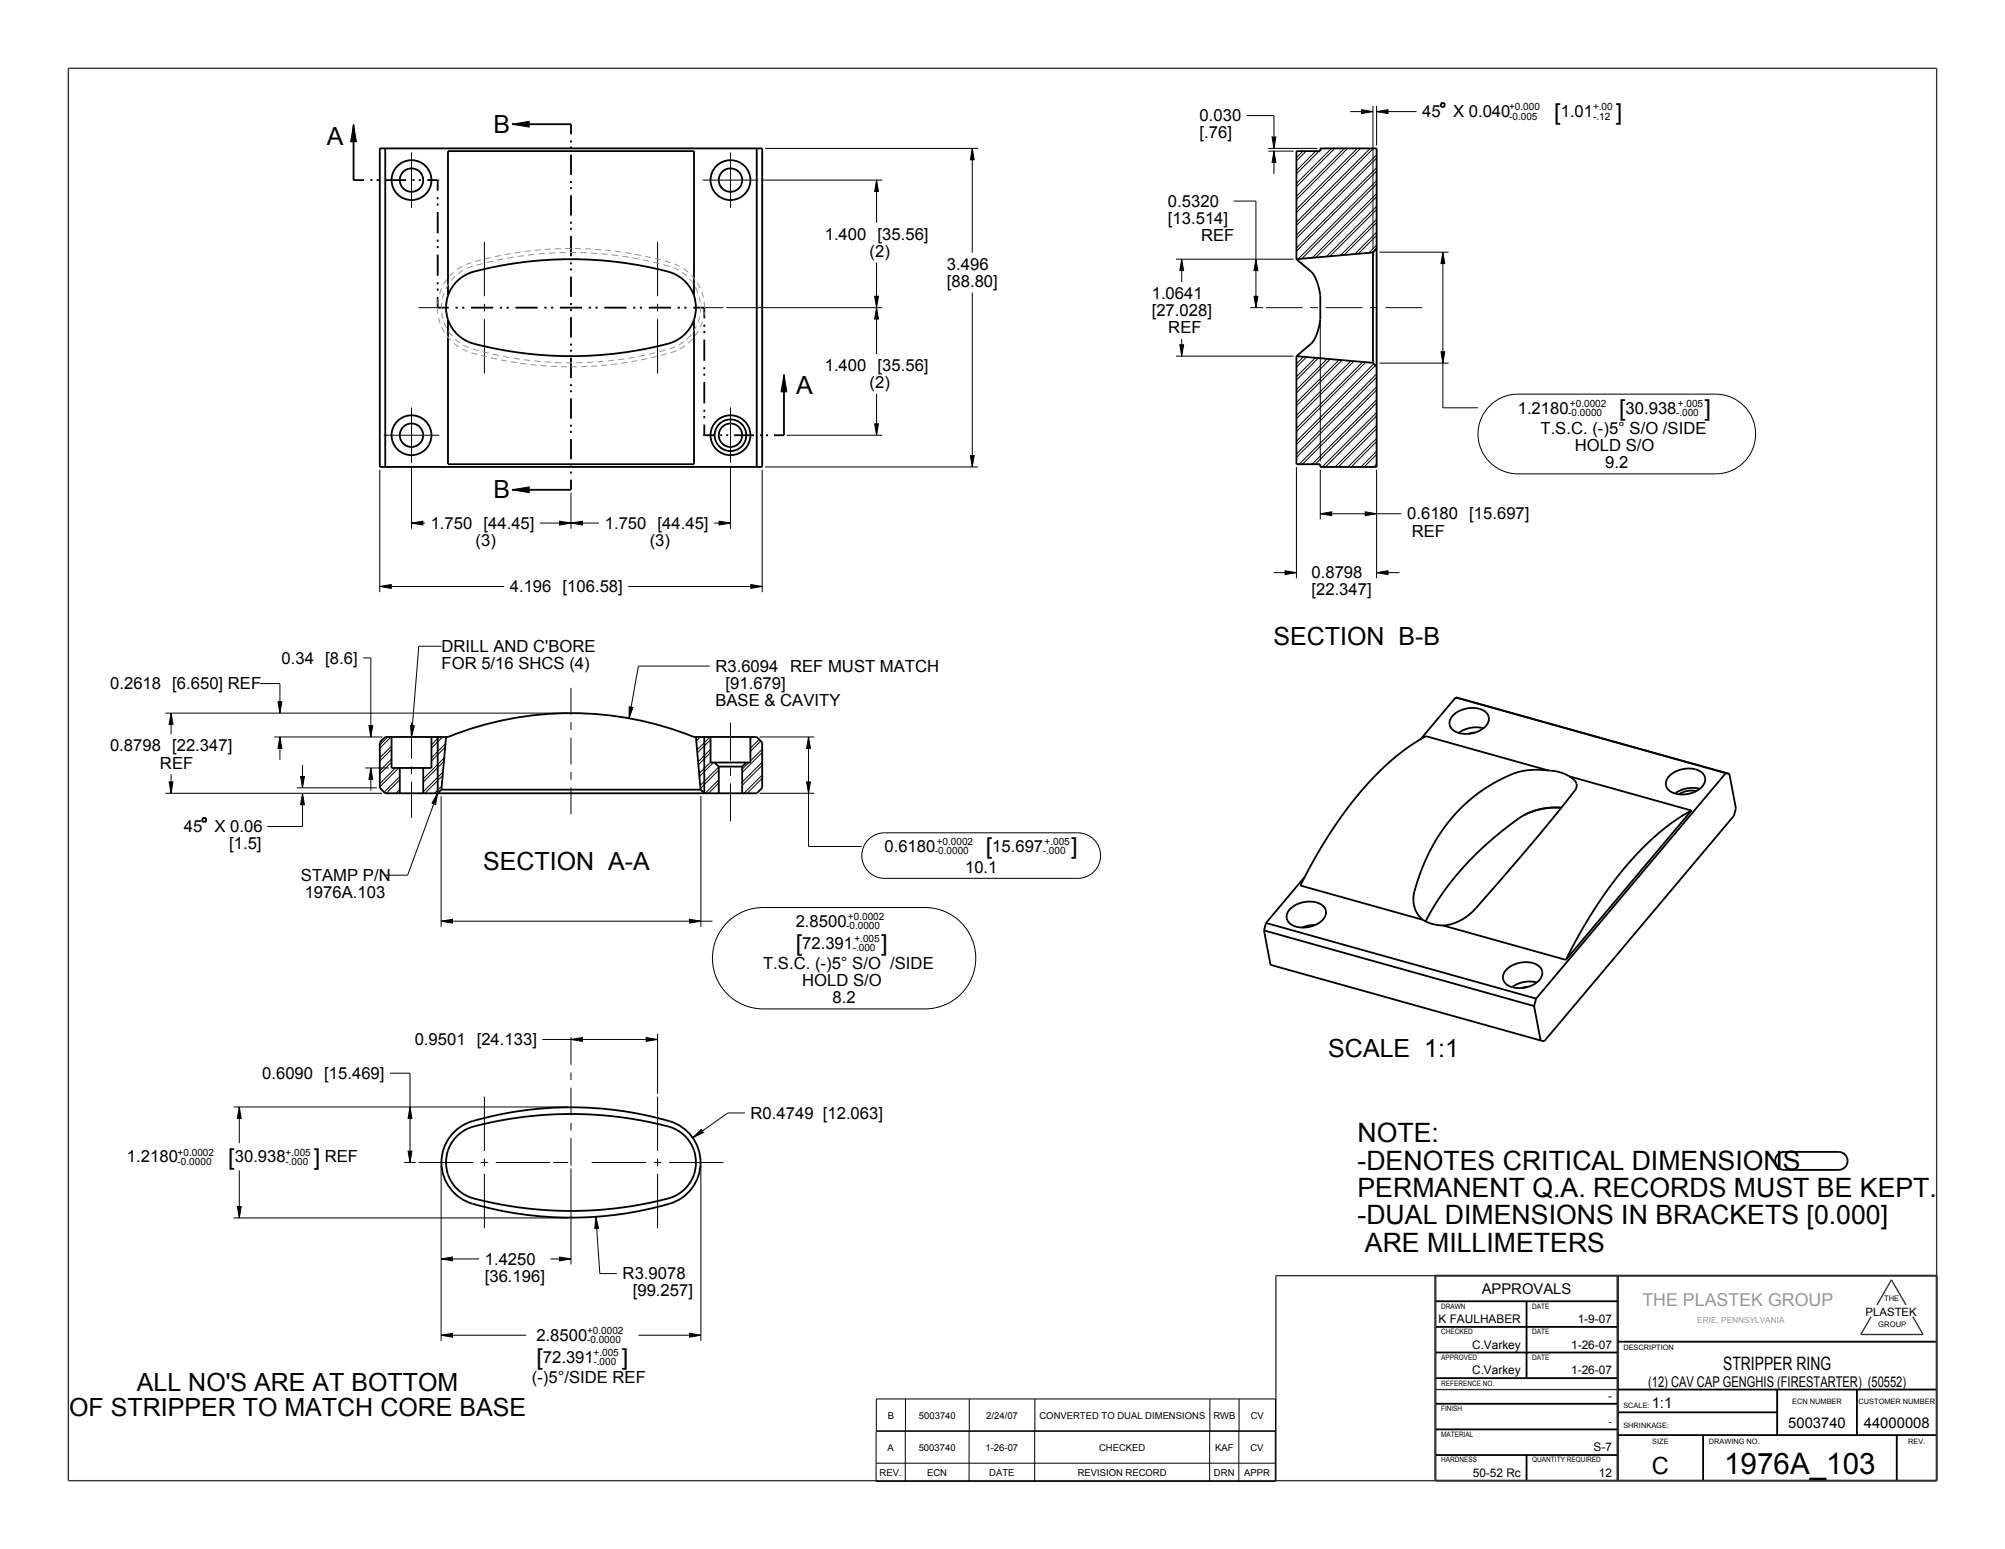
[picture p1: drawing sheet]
<svg xmlns="http://www.w3.org/2000/svg" width="559mm" height="432mm" viewBox="0 0 559 432" stroke-linecap="round" stroke-linejoin="round" font-family="sans-serif">
<g fill="#000">
<path d="M98.5 34.8l.8 4.7h-1.6zM142.7 34.6l4.8-.8v1.6zM379.5 30.6l3.2 .5-3.2 .5zM383.7 31.1l3.1-.5v1zM244.3 50.2l.5 3.2h-1zM271 41.4l.5 3.1h-1.1zM354.5 38.2h1.1l-.5 3.2zM355.1 42.1l.5 3.2h-1.1zM329.4 72.3l.5 3.1h-1.1zM350 72.3l.6 3.1h-1.1zM402.1 70.3l.6 3.2h-1.1zM244.3 85.8l.5 3.1h-1z"/>
<path d="M243.8 82.6h1l-.5 3.2zM328.8 96.1h1.1l-.5 3.2zM349.5 82.6h1.1l-.6 3.2zM218.5 104.5l.8 4.7h-1.6zM401.6 98.1h1.1l-.6 3.1zM142.7 136.5l4.8-.8v1.6zM243.8 118.2h1l-.5 3.1zM270.4 127h1.1l-.5 3.2zM114.7 145.8l3.2-.5v1zM156 145.3l3.1 .5-3.1 .5zM159.1 145.8l3.2-.5v1zM200.4 145.3l3.2 .5-3.2 .5z"/>
<path d="M358.1 159.1l3.2 .5-3.2 .6zM368 143.2l3.1-.5v1zM380.5 142.7l3.2 .5-3.2 .5zM383.7 159.6l3.1-.5v1.1zM105.8 163.5l3.2-.5v1zM209.3 163l3.1 .5-3.1 .5zM47.7 198.8l.5 3.2h-1.1zM77.5 195.6h1l-.5 3.2zM78 205.4l.5 3.2h-1zM83.8 216.4h1l-.5 3.2zM102.8 202.3h1.1l-.5 3.1zM103.4 214.1l.5 3.2h-1.1z"/>
<path d="M114.4 202.2l1.1 .1-.8 3.1zM175.4 197l1 .2-1.1 3zM225.3 205.4l.6 3.2h-1.1zM47.1 218h1.1l-.5 3.1zM84.3 221.1l.5 3.2h-1zM122 221.1l-.6 3.1-1-.3zM224.8 218h1.1l-.6 3.1zM122.9 256.8l3.2-.5v1zM192.2 256.3l3.1 .5-3.1 .5zM159.1 289.8l3.2-.6v1.1zM180.1 289.2l3.2 .6-3.2 .5zM66.7 308.6l.5 3.2h-1z"/>
<path d="M114.3 308.6l.5 3.2h-1.1zM193.1 317.1l2.3-2.3 .6 .9zM66.2 336.3h1l-.5 3.2zM113.7 320.9h1.1l-.5 3.1zM166.1 339.3l.7 3.1-1 .1zM122.9 350.9l3.2-.5v1.1zM156 350.4l3.1 .5-3.1 .6zM122.9 372.2l3.2-.5v1zM192.2 371.7l3.1 .5-3.1 .5z"/>
</g>
<g fill="none" stroke="#000" stroke-width=".28">
<path d="M98.5 34.8l.8 4.7h-1.6zM142.7 34.6l4.8-.8v1.6zM347.5 32.2h7.6v9.2M354.5 38.2h1.1l-.5 3.2zM376.3 31.1h6.4M379.5 30.6l3.2 .5-3.2 .5zM382.7 29.5v40.1M383.7 31.1l3.1-.5v1zM383.7 29.5v11.1M383.7 31.1h11.1M114.7 42.5v15.4M122 50.2h.4"/>
<path d="M195.8 50.2h15.5M203.6 42.5v15.4M212.1 50.2h33.8M213.2 41.4h59.4M244.3 50.2l.5 3.2h-1zM244.3 50.2v11.9M271 41.4l.5 3.1h-1.1zM271 41.4v29.1M343.8 56.1h6.2v29.7M353.5 41.4h13.7M353.5 42.1h7M355.1 42.1l.5 3.2h-1.1z"/>
<path d="M355.1 42.1v6.4M363.2 42.1l-1.9 1.9M364 42.1l-2.7 2.8M366.7 42.1l-5.4 5.5M367.6 42.1l-6.3 6.4M368.4 41.4l-.4 .4M371.1 41.4l-9.8 9.7M372 41.4l-10.7 10.6M374.7 41.4l-13.4 13.3M375.6 41.4l-14.3 14.2M378.3 41.4l-17 16.9M379.2 41.4l-17.9 17.8"/>
<path d="M381.9 41.4l-20.6 20.5M382.8 41.4l-21.5 21.4M383.7 43.2l-22.4 22.3M383.7 44.1l-22.4 22.3M383.7 46.8l-22.4 22.3M383.7 47.7l-22.4 22.3M383.7 50.4l-21.9 21.8M383.7 51.2l-20.9 20.9M383.7 53.9l-18 18M383.7 54.8l-17 17M383.7 57.5l-14 14M383.7 58.4l-13 13"/>
<path d="M135 67.4v15.2M183.3 67.4v15.2M244.3 73.2v25.5M327.8 72.3h32.7M329.4 72.3l.5 3.1h-1.1zM329.4 72.3v6.3M350 72.3l.6 3.1h-1.1zM383.7 61.1l-10.1 10.1M383.7 62l-9.1 9.1M383.7 64.7l-6.1 6.1M383.7 65.6l-5.2 5.1M383.7 68.3l-2.2 2.2"/>
<path d="M383.7 69.2l-1.2 1.2M384.5 70.3h19.2M402.1 70.3l.6 3.2h-1.1zM402.1 70.3v43.4h9.8M116.7 85.8h5.3M135 84.7v2.1M135 89v15.1M183.3 84.7v2.1M183.3 89v15.1M196.3 85.8h5.3M202.4 85.8h43.5M243.8 82.6h1l-.5 3.2z"/>
<path d="M244.3 85.8l.5 3.1h-1zM271 81.6v48.6M327.8 99.3h32.7M328.8 96.1h1.1l-.5 3.2zM329.4 94.5v4.8M348.4 85.8h3.6M349.5 82.6h1.1l-.6 3.2zM352.8 85.8h10.3M363.3 99.5l-2 1.9M364.1 99.5l-2.8 2.8M365.2 85.8h2.1M366.6 99.7l-5.3 5.3"/>
<path d="M367.4 99.8l-6.1 6.1M368 89.9v38.7M369.5 85.8h10.2M381.9 85.8h2.1M386.1 85.8h10.3M401.6 98.1h1.1l-.6 3.1zM114.7 113.6v15.5M203.6 113.6v15.5M218.5 104.5l.8 4.7h-1.6zM243.8 118.2h1l-.5 3.1zM244.3 109.8v11.5M369.9 100l-8.6 8.6"/>
<path d="M370.7 100.1l-9.4 9.4M373.2 100.3l-11.9 11.9M374 100.4l-12.7 12.7M376.5 100.6l-15.2 15.2M377.3 100.7l-16 16M379.8 100.9l-18.5 18.5M380.6 101l-19.3 19.3M382.9 101.4l-21.6 21.6M383.3 101.9l-22 22M383.7 104.2l-22.4 22.4M383.7 105.1l-22.4 22.4M383.7 107.8l-21.6 21.6"/>
<path d="M383.7 108.7l-20.7 20.7M383.7 111.4l-18 18M383.7 112.3l-17.1 17.1M383.7 115l-15.2 15.2M383.7 115.9l-14.3 14.3M383.7 118.6l-11.6 11.6M383.7 119.5l-10.7 10.7M384.5 101.2h19.2M415.2 113.1a11.1 11.1 0 0 1 7.8-3.2h55.2a11.1 11.1 0 0 1 11.1 11.1 11.1 11.1 0 0 1-11.1 11.1h-55.2a11.1 11.1 0 0 1-10.2-6.9 11.1 11.1 0 0 1 2.4-12.1zM105.8 131v34.1M106.9 121.3h15.5M114.7 129.9v17.5"/>
<path d="M142.7 136.5l4.8-.8v1.6zM159.1 137.3v10.1M195.8 121.3h.5M203.6 129.9v17.5M212.4 131v34.1M213.2 130.2h59.4M219.3 121.3h26.6M270.4 127h1.1l-.5 3.2zM361.3 130.2v31M368 131v13.8M383.7 122.2l-8 8M383.7 123.1l-7.1 7.1"/>
<path d="M383.7 125.8l-4.4 4.4M383.7 126.7l-3.5 3.5M383.7 129.4l-.8 .8M383.7 131v30.2M114.7 145.8l3.2-.5v1zM114.7 145.8h3.7M150.5 145.8h16.5M156 145.3l3.1 .5-3.1 .5zM159.1 145.8l3.2-.5v1zM199 145.8h4.6M200.4 145.3l3.2 .5-3.2 .5zM355 159.6h6.3"/>
<path d="M358.1 159.1l3.2 .5-3.2 .6zM368 143.2l3.1-.5v1zM368 143.2h22.6M380.5 142.7l3.2 .5-3.2 .5zM383.7 159.6l3.1-.5v1.1zM383.7 159.6h6.3M105.8 163.5l3.2-.5v1zM105.8 163.5h34.7M175.1 163.5h37.3M209.3 163l3.1 .5-3.1 .5zM46.1 198.8h112.2M47.7 198.8l.5 3.2h-1.1z"/>
<path d="M47.7 198.8v5.9M72.5 190.6h5.5v8.2M77.5 195.6h1l-.5 3.2zM101.2 183.4h2.2v22M123.1 180.1h-6.4l-2 25.3M159.1 191.7v7.5M175.4 197l1 .2-1.1 3zM197.8 185.7h-19.9l-2.6 14.5M47.1 218h1.1l-.5 3.1zM47.7 215.8v5.3M76.4 205.4h30.2M78 205.4l.5 3.2h-1z"/>
<path d="M78 205.4v6.4M82.7 219.6h22.4M83.8 216.4h1l-.5 3.2zM84.3 213.3v6.3M101.8 214.1h6.5M102.8 202.3h1.1l-.5 3.1zM103.4 214.1l.5 3.2h-1.1zM103.4 214.1v6.3M108.1 205.4l-2.3 2.3M109 205.4l-3.2 3.2M109.1 208l-3.3 3.3M109.1 208.9l-3.3 3.3"/>
<path d="M109.1 211.6l-3.3 3.3M109.1 212.5l-3.3 3.3M110.2 214.1l-4.4 4.3M111.1 214.1l-5.3 5.2M111.4 216.5l-4.3 4.3M111.4 217.4l-3.8 3.7M114.4 202.2l1.1 .1-.8 3.1zM114.7 201.5v10M114.7 213.7v2.1M114.7 217.9v10.1M118.3 214.1l-.3 .3M122.4 205.4l-2.2 2.2"/>
<path d="M123.1 219.1l-2 2M123.3 205.4l-3.1 3.1M123.4 216.2l-5 4.9M123.5 215.2l-5.5 5.5M123.7 212.3l-5.7 5.7M123.8 211.3l-5.8 5.8M124.1 208.3l-3.9 3.8M124.1 207.3l-3.9 3.9M159.1 201.4v2.1M159.1 205.6v7.5M159.1 215.2v2.2M159.1 219.5v7.5"/>
<path d="M194.3 205.4l-.3 .3M195.2 205.4l-1.1 1.2M197.9 205.4l-3.6 3.6M198 206.2l-3.7 3.7M198 208.9l-3.4 3.5M198 209.8l-3.4 3.4M198 212.5l-3.1 3.2M198.9 212.6l-4 3.9M200.3 213.8l-5.2 5.2M200.3 214.7l-5.1 5.1M200.3 217.4l-3.7 3.7M200.3 218.3l-2.8 2.8"/>
<path d="M203.6 201.5v10.5M203.6 214.1v2.2M203.6 218.4v10.5M208.7 212.6l-1.8 1.8M209.6 205.4l-.5 .5M211.6 206.1l-2.5 2.4M211.7 205.4h15.2M212 206.6l-2.9 2.8M212.4 208.9l-3.3 3.2M212.4 209.8l-5.5 5.5M212.4 212.4l-5.5 5.6M212.4 213.3l-5.5 5.6"/>
<path d="M212.4 216l-5.1 5.1M212.4 216.9l-4.2 4.2M224.8 218h1.1l-.6 3.1zM225.3 205.4l.6 3.2h-1.1zM225.3 205.4v30.6h14.9M46.1 221.1h60.5M84.3 221.1l.5 3.2h-1zM84.3 221.1v9.3h-9.8M111.4 220.1l-1.1 1M111.4 221l-.2 .1M122 221.1l-.6 3.1-1-.3zM122 221.1l-8.4 22.9h-6.3"/>
<path d="M122.9 221.9v36.5M123 220.1h.1M195.3 221.9v36.5M200.3 221l-.2 .1M211.7 221.1h15.2M242 234a6.3 6.3 0 0 1 4.5-1.8h53.9a6.3 6.3 0 0 1 6.3 6.3 6.3 6.3 0 0 1-6.3 6.4h-53.9a6.3 6.3 0 0 1-5.8-4 6.3 6.3 0 0 1 1.3-6.9zM122.9 256.8l3.2-.5v1zM122.9 256.8h75.7M192.2 256.3l3.1 .5-3.1 .5zM202.2 257.6a14.1 14.1 0 0 1 10.5-4.6h45.1a14.1 14.1 0 0 1 14.1 14.1 14.1 14.1 0 0 1-14.1 14.1h-45.1a14.1 14.1 0 0 1-12.9-8.3 14.1 14.1 0 0 1 2.4-15.3zM108.7 299.2h5.6v24.8M151.2 289.8h32.1"/>
<path d="M159.1 289.8l3.2-.6v1.1zM159.1 288.2v.1M159.1 289.1v7.7M159.1 299v2.1M180.1 289.2l3.2 .6-3.2 .5zM183.3 288.2v16.7M65.1 308.6h93.2M66.7 308.6l.5 3.2h-1zM66.7 308.6v10M114.3 308.6l.5 3.2h-1.1zM135 305.7v15.2M159.1 303.2v7.7"/>
<path d="M159.1 313v2.1M159.1 317.3v7.7M183.3 305.7v15.2M193.1 317.1l2.3-2.3 .6 .9zM207.6 310.3h-4.7l-9.8 6.8M65.1 339.5h93.2M66.2 336.3h1l-.5 3.2zM66.7 326.3v13.2M112.7 324h3.2M113.7 320.9h1.1l-.5 3.1zM116.7 324h15.1M122.9 324.8v49"/>
<path d="M133.9 324h2.2M135 323v2.1M135 327.2v15.2M138.2 324h15.2M154.2 324h4.1M159.1 325.8v26.7M164.9 324h15.2M166.1 339.3l.7 3.1-1 .1zM166.1 339.3l1.1 15.7h4.7M182.2 324h2.1M183.3 323v2.1M183.3 327.2v15.2"/>
<path d="M186.5 324h15.1M195.3 324.8v49M122.9 350.9l3.2-.5v1.1zM122.9 350.9h10.6M153.4 350.9h5.7M156 350.4l3.1 .5-3.1 .6zM122.9 372.2l3.2-.5v1zM122.9 372.2h23.7M177.9 372.2h17.4M192.2 371.7l3.1 .5-3.1 .5zM244.2 399h111.2v14h-111.2zM244.2 390h111.3v8.9h-111.3z"/>
<path d="M252.3 399v14M252.4 390v8.9M270.1 399v14M270.1 390v8.9M288.4 399v14M288.4 390v8.9M337.1 399v14M337.2 390v8.9M345.3 399v14M345.3 390v8.9M244.2 407.9h111.2"/>
</g>
<g fill="none" stroke="#000" stroke-width=".51">
<path d="M98.5 34.8v15.4h3M142.7 34.6h16.4v2.9M159.1 39.2v.5M401.8 28.7h.5l.3 .3v.5l-.3 .3h-.5l-.2-.3v-.5zM103.2 50.2h.6M105 50.2h.6M105.8 41.4h106.6v88.8h-106.6zM107.3 50.2h5.9M107.4 41.4v88.8M115 50.2h.5M116.7 50.2h.6M119.1 50.2h2.9v3"/>
<path d="M122 54.9v.6M122 56.7v.6M122 59.1v5.9M159.1 40.9v.5M159.1 43.1v5.7M159.1 50.5v.5M159.1 52.2v.5M159.1 54.4v5.7M210.9 41.4v88.8M122 66.8v.6M122 68.6v.6M122 70.9v6"/>
<path d="M122 78.7v.5M159.1 61.8v.6M159.1 63.5v.6M159.1 65.8v5.6M159.1 73.1v.6M159.1 74.8v.6M159.1 77.1v5.6M361.3 72.3v-30.2h6.7v-.7h15.7v88.8h-15.7v-.8h-6.7v-30.2M382.7 70.4l-21.4 1.9 1.1 .8a16 16 0 0 1 4.1 4.2l.9 2.4 .6 2.7v6.7a10.4 10.4 0 0 1-4.9 8.7l-1.7 1.4M382.7 70.4v30.7M383.7 69.3l-1 1.1M122 80.4v.6"/>
<path d="M122 82.8v3h3.1M124.9 89.1a10.4 10.4 0 0 0 7.2 6.7 105 105 0 0 0 55.8-.6 10.4 10.4 0 0 0 5.5-6.1M124.9 82.4a10.4 10.4 0 0 1 7.2-6.7 105 105 0 0 1 55.8 .6 10.4 10.4 0 0 1 5.5 6.1M124.9 82.4a10.7 10.7 0 0 0 0 6.7M124.9 89.1v40.3h68.5v-40.3M124.9 82.4v-40.3h68.5v40.3M126.9 85.8h.7M128.8 85.8h.6M131.3 85.8h6.2M139.3 85.8h.6M141.2 85.8h.6M143.7 85.8h6.1"/>
<path d="M151.7 85.8h.6M153.6 85.8h.6M156 85.8h6.2M159.1 84.4v.6M159.1 86.1v.6M159.1 88.4v5.7M159.1 95.8v.5M159.1 97.5v.5M159.1 99.7v5.7M164.1 85.8h.6M165.9 85.8h.7M168.4 85.8h6.2"/>
<path d="M176.5 85.8h.6M178.3 85.8h.7M180.8 85.8h6.2M188.9 85.8h.6M190.7 85.8h.6M193.2 85.8h3.1v2.9M193.4 82.4a10.7 10.7 0 0 1 0 6.7M196.3 90.5v.6M196.3 92.3v.6M196.3 94.7v5.9M361.3 99.3l21.4 1.8M159.1 107.1v.6"/>
<path d="M159.1 108.8v.6M159.1 111.1v5.6M159.1 118.4v.6M196.3 118.4v2.9h2.8M196.3 102.4v.6M196.3 104.1v.6M196.3 106.5v5.9M196.3 114.2v.6M196.3 116v.6M218.5 104.5v16.8h-2.8M382.7 101.1l1 1.2M159.1 133.7v2.8h-16.4"/>
<path d="M159.1 120.1v.6M159.1 122.4v5.6M159.1 129.7v.6M159.1 131.4v.6M200.7 121.3h.6M202.4 121.3h.5M204.6 121.3h5.6M211.8 121.3h.6M213.5 121.3h.6M405.1 199.3a7.4 7.4 0 0 1 9.1-.7 2.83 2.83 0 0 1-.9 4.5 7 7 0 0 1-8.8-.1 2.69 2.69 0 0 1 .6-3.7zM405.7 194.4l-9.8 11.7M405.7 194.4l76.3 21.3"/>
<path d="M405.7 194.4l75.3 21.1M105.8 207l1.6-1.6h17.5a91.7 91.7 0 0 1 68.5 0h17.5l1.5 1.6v12.6l-1.5 1.5h-103.5l-1.6-1.5zM109.1 205.4v8.7h11.1v-8.7M111.4 214.1v7M118 214.1v7M122 205.4v15.7M124.3 205.4l-1.3 14.7M194 205.4l1.2 14.7M196.3 205.4v15.7M198 205.4v7.2h11.1v-7.2M199.2 212.6l1.1 1.1M200.3 213.7h6.6"/>
<path d="M200.3 213.7v7.4M206.9 213.7v7.4M208 212.6l-1.1 1.1M411 204.2l-1.7 .4M413.4 203a8.2 8.2 0 0 0-6.9 1.3M431.6 214.8l-34.2-9.6a71.6 71.6 0 0 0-22.8 21.4 139.2 139.2 0 0 0-12.2 20.2l34.2 9.6M431.6 214.8a20.9 20.9 0 0 0-14.8 3.2 47.5 47.5 0 0 0-22.9 32.5 7.2 7.2 0 0 0 2.7 5.9M431.6 214.8a11.3 11.3 0 0 1 5.7 1.6M437.3 216.4a2.75 2.75 0 0 1 2 3.3l-.1 .2a542.1 542.1 0 0 1-29.4 34.8 13.5 13.5 0 0 1-7.5 3.3M437.3 216.4l34.1 9.5M465.4 216.2a7.4 7.4 0 0 1 9.1-.7 2.83 2.83 0 0 1-.9 4.5 7 7 0 0 1-8.8-.1 2.69 2.69 0 0 1 .6-3.7zM473.7 219.9a8.2 8.2 0 0 0-6.9 1.3"/>
<path d="M481 215.5l-52.9 62.9M481 215.5l1 .2M482 215.7l1.8 9.6-.6 2.1-52.8 62.9-1-.3M56.6 228h.6l.2 .3v.5l-.2 .3h-.6l-.2-.3v-.5zM123 220.1l-1 1M123 220.1h72.2M195.2 220.1l1.1 1M424.9 227.1l-.5 .3a83.1 83.1 0 0 0-27.1 29.5M424.9 227.1a18.1 18.1 0 0 1 10.2-1.9 20.1 20.1 0 0 0-10.2 1.9zM471.4 225.9a71.6 71.6 0 0 0-22.9 21.5 139.3 139.3 0 0 0-12.1 20.2M471.4 225.9l-35 41.7M472.8 220.5a6.6 6.6 0 0 0-4.9 .9"/>
<path d="M352.3 259.4l1.8 9.6 75.3 21M352.3 259.4l75.3 21.1M352.8 257.3l-.5 2.1M352.8 257.3l75.3 21.1M359.7 253.3a7.4 7.4 0 0 1 9.1-.7 2.83 2.83 0 0 1-.9 4.5 7 7 0 0 1-8.8-.1 2.69 2.69 0 0 1 .6-3.7zM363.6 244.5l-10.8 12.8M366.5 257.9l-1.8 .1-1.8 .6M396.6 256.4a11.3 11.3 0 0 0 5.7 1.6M402.3 258l34.1 9.6M420 270.2a7.4 7.4 0 0 1 9.1-.7 2.83 2.83 0 0 1-.9 4.5 7 7 0 0 1-8.8-.1 2.69 2.69 0 0 1 .6-3.7zM425.9 275.1l-1.7 .3M428.1 278.4l-.5 2.1"/>
<path d="M428.3 273.9a8.2 8.2 0 0 0-6.9 1.3M427.6 280.5l1.8 9.5M126.6 315.5a13.7 13.7 0 0 1 7.4-3.6 98.5 98.5 0 0 1 53.7 1 12 12 0 0 1 7.5 11.8 12 12 0 0 1-8.6 10.9 98.5 98.5 0 0 1-56.1-.4 12 12 0 0 1-3.9-19.7zM127.2 316.9a10.5 10.5 0 0 1 4.9-2.9 105.2 105.2 0 0 1 55.7 .6 10.4 10.4 0 0 1 6.1 10.3 10.4 10.4 0 0 1-7.7 9.2 105.2 105.2 0 0 1-55.7-.6 10.4 10.4 0 0 1-3.3-16.6zM495.6 321.7l.8-.4 .9-.2h15.1a2.51 2.51 0 0 1 2.5 2.4 2.51 2.51 0 0 1-2.3 2.6h-15.2a2.51 2.51 0 0 1-2.5-1.6 2.51 2.51 0 0 1 .7-2.8zM400 355.6h139.8v57.1h-139.8zM450.8 355.6v57.1M400 377h50.8M400 369.9h50.8M400 362.7h50.8M425.4 362.7v21.5M450.8 374h89"/>
<path d="M400 398.5h50.8M400 391.3h50.8M400 384.2h50.8M450.8 393.7h44.5M450.8 387.3h89M495.3 387.3v12.7M517.5 387.3v12.7M400 405.6h50.8M425.4 405.6v7.1M450.8 400h89M474.7 400v12.7M528.6 400v12.7"/>
<circle cx="114.7" cy="50.2" r="5.6"/>
<circle cx="114.7" cy="50.2" r="3.3"/>
<circle cx="203.6" cy="50.2" r="5.6"/>
<circle cx="203.6" cy="50.2" r="3.3"/>
<circle cx="114.7" cy="121.3" r="5.6"/>
<circle cx="114.7" cy="121.3" r="3.3"/>
<circle cx="203.6" cy="121.3" r="5.6"/>
<circle cx="203.6" cy="121.3" r="4.4"/>
<circle cx="203.6" cy="121.3" r="3.3"/>
</g>
<path d="M19 19.1h520.8v393.6h-520.8zM355.6 355.6h184.1M355.6 355.6v57.1M400 355.6v57.1M450.8 355.6v57.1M521.5 367.1l-2.9 4.9h17.4l-2.9-4.9M523.1 363.8l4.1-7 4 7M400 387.4h50.8" fill="none" stroke="#313131" stroke-width=".38"/>
<g fill="none" stroke="#939393" stroke-width=".28">
<path d="M124.6 77.9l-1 1.4M125 79.1l-.8 1.5M126.5 75.9l-1.2 1.1M126.8 77l-1.1 1.2M128.8 74.3l-1.4 .9M129.1 75.3l-1.4 1M131.4 73.2l-1.6 .6M131.7 74.3l-1.6 .5M134.1 72.5l-1.6 .4M134.5 73.5l-1.7 .4M136.8 71.8l-1.6 .4M137.4 72.8l-1.7 .4"/>
<path d="M139.6 71.2l-1.7 .3M140.2 72.2l-1.7 .4M142.3 70.7l-1.6 .3M143.1 71.7l-1.7 .3M145.1 70.3l-1.6 .2M146 71.3l-1.7 .2M147.9 69.9l-1.7 .2M148.9 70.9l-1.7 .2M150.7 69.6l-1.7 .2M151.8 70.7l-1.7 .1M153.5 69.4l-1.7 .1M154.7 70.5l-1.7 .1"/>
<path d="M156.3 69.3l-1.7 .1M157.7 70.4h-1.8M158.8 70.4h1.8M159.1 69.3h-1.6M160.3 69.3h1.6M161.8 70.4l1.7 .1M163.1 69.4h1.7M164.7 70.5l1.7 .2M165.9 69.5l1.7 .1M167.6 70.7l1.8 .2M168.7 69.7l1.7 .2M170.5 71l1.8 .3"/>
<path d="M171.5 70l1.7 .3M173.4 71.4l1.8 .3M174.3 70.4l1.6 .3M176.3 71.9l1.7 .3M177 70.9l1.7 .3M179.2 72.4l1.7 .4M179.8 71.4l1.6 .4M182.1 73.1l1.7 .4M182.5 72.1l1.7 .4M184.9 73.8l1.7 .5M185.3 72.7l1.6 .5M187.6 74.6l1.6 .7"/>
<path d="M188 73.6l1.5 .7M190.1 75.9l1.3 1.1M190.5 74.8l1.3 1.1M192.2 77.8l1 1.3M192.6 76.6l1.1 1.3M194.4 78.8l.8 1.5M121.9 85.8l.1 1.6M122.2 83l-.2 1.6M122.2 88.6l.5 1.6M123.1 84.4l-.1 1.6M123.1 87.2l.3 1.6M123.1 80.3l-.6 1.6"/>
<path d="M123.1 91.2l.8 1.5M123.8 81.6l-.5 1.7M123.8 89.9l.7 1.5M124.6 93.6l1.1 1.3M125 92.4l1.1 1.3M126.5 95.7l1.3 1M126.8 94.5l1.4 1.1M128.8 97.3l1.5 .7M129.1 96.2l1.5 .7M131.4 98.3l1.6 .5M131.7 97.3l1.7 .4M134.1 99.1l1.6 .4"/>
<path d="M134.5 98l1.7 .5M136.8 99.7l1.7 .4M137.4 98.7l1.7 .4M140.2 99.3l1.8 .3M143.1 99.8l1.7 .3M176.9 99.5l-1.7 .3M179.8 99l-1.8 .3M180.3 100l-1.6 .3M182.6 98.3l-1.7 .4M183.1 99.3l-1.7 .4M185.5 97.6l-1.7 .4M185.8 98.6l-1.6 .5"/>
<path d="M188.2 96.7l-1.6 .6M188.5 97.8l-1.6 .5M190.6 95.3l-1.4 .9M190.9 96.4l-1.4 .9M192.6 93.3l-1.2 1.2M193 94.5l-1.2 1.2M193.8 80.1l.7 1.5M194.1 90.9l-.9 1.5M194.6 92.2l-.9 1.4M194.8 82.7l.4 1.7M195 88.3l-.5 1.6M195.2 85.5v1.7"/>
<path d="M195.6 81.4l.4 1.6M195.8 89.6l-.6 1.6M196.2 84.1l.1 1.7M196.3 86.9l-.3 1.7M139.6 100.3l1.6 .3M142.3 100.8l1.7 .3M145.1 101.3l1.7 .2M146 100.3l1.7 .2M147.9 101.6l1.7 .2M148.9 100.6l1.8 .2M150.7 101.9l1.7 .1M151.8 100.9l1.8 .1"/>
<path d="M153.5 102.1l1.7 .1M154.7 101l1.8 .1M156.3 102.2h1.7M157.7 101.1h1.7M160.8 102.2l-1.7 .1M162.4 101.1h-1.8M163.6 102.2h-1.7M165.3 101h-1.8M166.4 102l-1.6 .1M168.2 100.7l-1.8 .2M169.2 101.7l-1.6 .2M171.1 100.4l-1.7 .2"/>
<path d="M172 101.4l-1.6 .2M174 100l-1.7 .3M174.8 101l-1.6 .3M177.6 100.5l-1.7 .3"/>
</g>
<text font-size="8.3" x="480.5" y="410.8">1976A_103</text>
<g font-size="7.4">
<text x="378.3" y="318.4">NOTE:</text>
<text x="378.3" y="326.1">-DENOTES CRITICAL DIMENSIONS</text>
<text x="378.3" y="333.7">PERMANENT Q.A. RECORDS MUST BE KEPT.</text>
<text x="378.3" y="341.3">-DUAL DIMENSIONS IN BRACKETS [0.000]</text>
<text x="380.4" y="348.9">ARE MILLIMETERS</text>
</g>
<g font-size="7">
<text x="91.1" y="40.5">A</text>
<text x="137.5" y="37">B</text>
<text x="221.9" y="109.7">A</text>
<text x="137.5" y="138.9">B</text>
<text x="354.9" y="179.8">SECTION B-B</text>
<text x="134.7" y="242.5">SECTION A-A</text>
<text x="370.2" y="294.7">SCALE 1:1</text>
<text x="38.1" y="387.7">ALL NO'S ARE AT BOTTOM</text>
<text x="19.3" y="394.8">OF STRIPPER TO MATCH CORE BASE</text>
</g>
<text font-size="6.6" x="460.4" y="410.8">C</text>
<g font-size="6.5">
<text x="433.2" y="33.3">[</text>
<text x="450.3" y="33.3">]</text>
<text x="451.3" y="115.9">[</text>
<text x="475.1" y="115.9">]</text>
<text x="274.8" y="238.2">[</text>
<text x="298.6" y="238.2">]</text>
<text x="221.8" y="265">[</text>
<text x="245.6" y="265">]</text>
<text x="63.6" y="324.7">[</text>
<text x="87.4" y="324.7">]</text>
<text x="149.5" y="380.5">[</text>
<text x="173.3" y="380.5">]</text>
</g>
<text font-size="5.2" x="480.2" y="381.8">STRIPPER RING</text>
<text font-size="5" fill="#989898" x="457.8" y="364">THE PLASTEK GROUP</text>
<g font-size="4.6">
<text x="334.3" y="33.8">0.030</text>
<text x="396.4" y="32.7">45</text>
<text x="405" y="32.7">X 0.040</text>
<text x="435" y="32.7">1.01</text>
<text x="334.3" y="38.6">[.76]</text>
<text x="325.5" y="57.6">0.5320</text>
<text x="325.5" y="62.4">[13.514]</text>
<text x="229.9" y="66.9">1.400 [35.56]</text>
<text x="242.4" y="71.6">(2)</text>
<text x="334.8" y="67.2">REF</text>
<text x="263.9" y="75.2">3.496</text>
<text x="263.9" y="80">[88.80]</text>
<text x="321" y="83.4">1.0641</text>
<text x="321" y="88.1">[27.028]</text>
<text x="325.6" y="92.9">REF</text>
<text x="229.9" y="103.5">1.400 [35.56]</text>
<text x="242.4" y="108.2">(2)</text>
<text x="423" y="115.3">1.2180</text>
<text x="453.1" y="115.3">30.938</text>
<text x="429.3" y="121">T.S.C. (-)5° S/O /SIDE</text>
<text x="438.9" y="125.7">HOLD S/O</text>
<text x="447.4" y="130.5">9.2</text>
<text x="120" y="147.4">1.750 [44.45]</text>
<text x="168.6" y="147.4">1.750 [44.45]</text>
<text x="392.2" y="144.8">0.6180 [15.697]</text>
<text x="393.5" y="149.6">REF</text>
<text x="132.5" y="152.2">(3)</text>
<text x="181.1" y="152.2">(3)</text>
<text x="365.5" y="161.2">0.8798</text>
<text x="142.1" y="165.1">4.196 [106.58]</text>
<text x="365.5" y="166">[22.347]</text>
<text x="78.5" y="185">0.34 [8.6]</text>
<text x="123.1" y="181.7">DRILL AND C'BORE</text>
<text x="123.1" y="186.5">FOR 5/16 SHCS (4)</text>
<text x="199.4" y="187.3">R3.6094</text>
<text x="220.2" y="187.3">REF MUST MATCH</text>
<text x="30.7" y="192.1">0.2618 [6.650] REF</text>
<text x="199.4" y="196.8">BASE &amp; CAVITY</text>
<text x="202.2" y="192">[91.679]</text>
<text x="30.7" y="209.5">0.8798 [22.347]</text>
<text x="44.6" y="214.2">REF</text>
<text x="51.2" y="232">45</text>
<text x="59.8" y="232">X 0.06</text>
<text x="63.9" y="236.8">[1.5]</text>
<text x="246.5" y="237.5">0.6180</text>
<text x="276.6" y="237.5">15.697</text>
<text x="83.9" y="245.6">STAMP P/N</text>
<text x="269" y="243.3">10.1</text>
<text x="84.9" y="250.3">1976A.103</text>
<text x="221.8" y="258.4">2.8500</text>
<text x="223.6" y="264.4">72.391</text>
<text x="212.7" y="270.1">T.S.C. (-)5° S/O /SIDE</text>
<text x="223.5" y="274.9">HOLD S/O</text>
<text x="232" y="279.7">8.2</text>
<text x="115.6" y="291.3">0.9501 [24.133]</text>
<text x="73.1" y="300.7">0.6090 [15.469]</text>
<text x="209.2" y="311.8">R0.4749 [12.063]</text>
<text x="35.4" y="324">1.2180</text>
<text x="65.4" y="324">30.938</text>
<text x="90.5" y="324">REF</text>
<text x="135.1" y="352.5">1.4250</text>
<text x="135.1" y="357.3">[36.196]</text>
<text x="173.5" y="356.6">R3.9078</text>
<text x="176.4" y="361.4">[99.257]</text>
<text x="149.5" y="373.8">2.8500</text>
<text x="151.3" y="379.8">72.391</text>
<text x="148.2" y="385.5">(-)5°/SIDE REF</text>
</g>
<g font-size="4.1">
<text x="412.9" y="360.8">APPROVALS</text>
<text x="459.3" y="386.7">(12) CAV CAP GENGHIS (FIRESTARTER) (50552)</text>
<text x="460.4" y="392.5">1:1</text>
<text x="498.4" y="398.1">5003740</text>
<text x="519.5" y="398.1">44000008</text>
</g>
<g font-size="3.3">
<text x="400.9" y="368.9">K FAULHABER</text>
<text x="439.7" y="368.9">1-9-07</text>
<text x="410.3" y="376">C.Varkey</text>
<text x="437.9" y="376">1-26-07</text>
<text x="410.3" y="383.1">C.Varkey</text>
<text x="437.9" y="383.1">1-26-07</text>
<text x="448.2" y="390.3">-</text>
<text x="444.1" y="404.6">S-7</text>
<text x="410.5" y="411.7">50-52 Rc</text>
<text x="445.6" y="411.7">12</text>
</g>
<text font-size="3.2" x="519.9" y="366.7">PLASTEK</text>
<g font-size="2.8">
<text x="420.6" y="30.8">+0.000</text>
<text x="420.6" y="33.3">-0.005</text>
<text x="444" y="30.8">+.00</text>
<text x="444" y="33.3">-.12</text>
<text x="437.6" y="113.4">+0.0002</text>
<text x="467.6" y="113.4">+.005</text>
<text x="437.1" y="115.9">-0.0000</text>
<text x="467.1" y="115.9">-.000</text>
<text x="260.6" y="238.2">-0.0000</text>
<text x="261.1" y="235.6">+0.0002</text>
<text x="290.6" y="238.2">-.000</text>
<text x="291.1" y="235.6">+.005</text>
<text x="236.3" y="256.5">+0.0002</text>
<text x="235.8" y="259">-0.0000</text>
<text x="238.1" y="262.5">+.005</text>
<text x="237.6" y="265">-.000</text>
<text x="49.5" y="322.1">+0.0002</text>
<text x="79.6" y="322.1">+.005</text>
<text x="49.5" y="324.7">-0.0000</text>
<text x="79.6" y="324.7">-.000</text>
<text x="163.6" y="371.9">+0.0002</text>
<text x="163.6" y="374.4">-0.0000</text>
<text x="165.4" y="377.9">+.005</text>
<text x="165.4" y="380.5">-.000</text>
</g>
<g font-size="2.6">
<text x="247.4" y="395.4">B</text>
<text x="256.1" y="395.4">5003740</text>
<text x="274.9" y="395.4">2/24/07</text>
<text x="289.7" y="395.4">CONVERTED TO DUAL DIMENSIONS</text>
<text x="338.2" y="395.4">RWB</text>
<text x="348.6" y="395.4">CV</text>
<text x="448.4" y="397.2">-</text>
<text x="247.4" y="404.4">A</text>
<text x="256.1" y="404.4">5003740</text>
<text x="274.7" y="404.4">1-26-07</text>
<text x="306.3" y="404.4">CHECKED</text>
<text x="338.6" y="404.4">KAF</text>
<text x="348.5" y="404.4">CV</text>
<text x="245.2" y="411.4">REV.</text>
<text x="258.4" y="411.4">ECN</text>
<text x="275.7" y="411.4">DATE</text>
<text x="300.4" y="411.4">REVISION RECORD</text>
<text x="338.3" y="411.4">DRN</text>
<text x="346.8" y="411.4">APPR</text>
</g>
<text font-size="2.3" fill="#989898" x="473.1" y="368.7">ERIE, PENNSYLVANIA</text>
<g font-size="2.1">
<text x="401.6" y="364.8">DRAWN</text>
<text x="427" y="364.8">DATE</text>
<text x="525.1" y="362.6">THE</text>
<text x="401.6" y="372">CHECKED</text>
<text x="427" y="372">DATE</text>
<text x="523.5" y="370">GROUP</text>
<text x="452.4" y="376.4">DESCRIPTION</text>
<text x="401.6" y="379.1">APPROVED</text>
<text x="427" y="379.1">DATE</text>
<text x="401.6" y="386.2">REFERENCE NO.</text>
<text x="401.6" y="393.4">FINISH</text>
<text x="452.4" y="392.5">SCALE:</text>
<text x="499.5" y="391.3">ECN NUMBER</text>
<text x="518" y="391.3">CUSTOMER NUMBER</text>
<text x="401.6" y="400.5">MATERIAL</text>
<text x="452.4" y="398.1">SHRINKAGE:</text>
<text x="401.6" y="407.7">HARDNESS</text>
<text x="427" y="407.7">QUANTITY REQUIRED</text>
<text x="460.5" y="402.4">SIZE</text>
<text x="476.2" y="402.4">DRAWING NO.</text>
<text x="531.8" y="402.4">REV.</text>
</g>
</svg>
